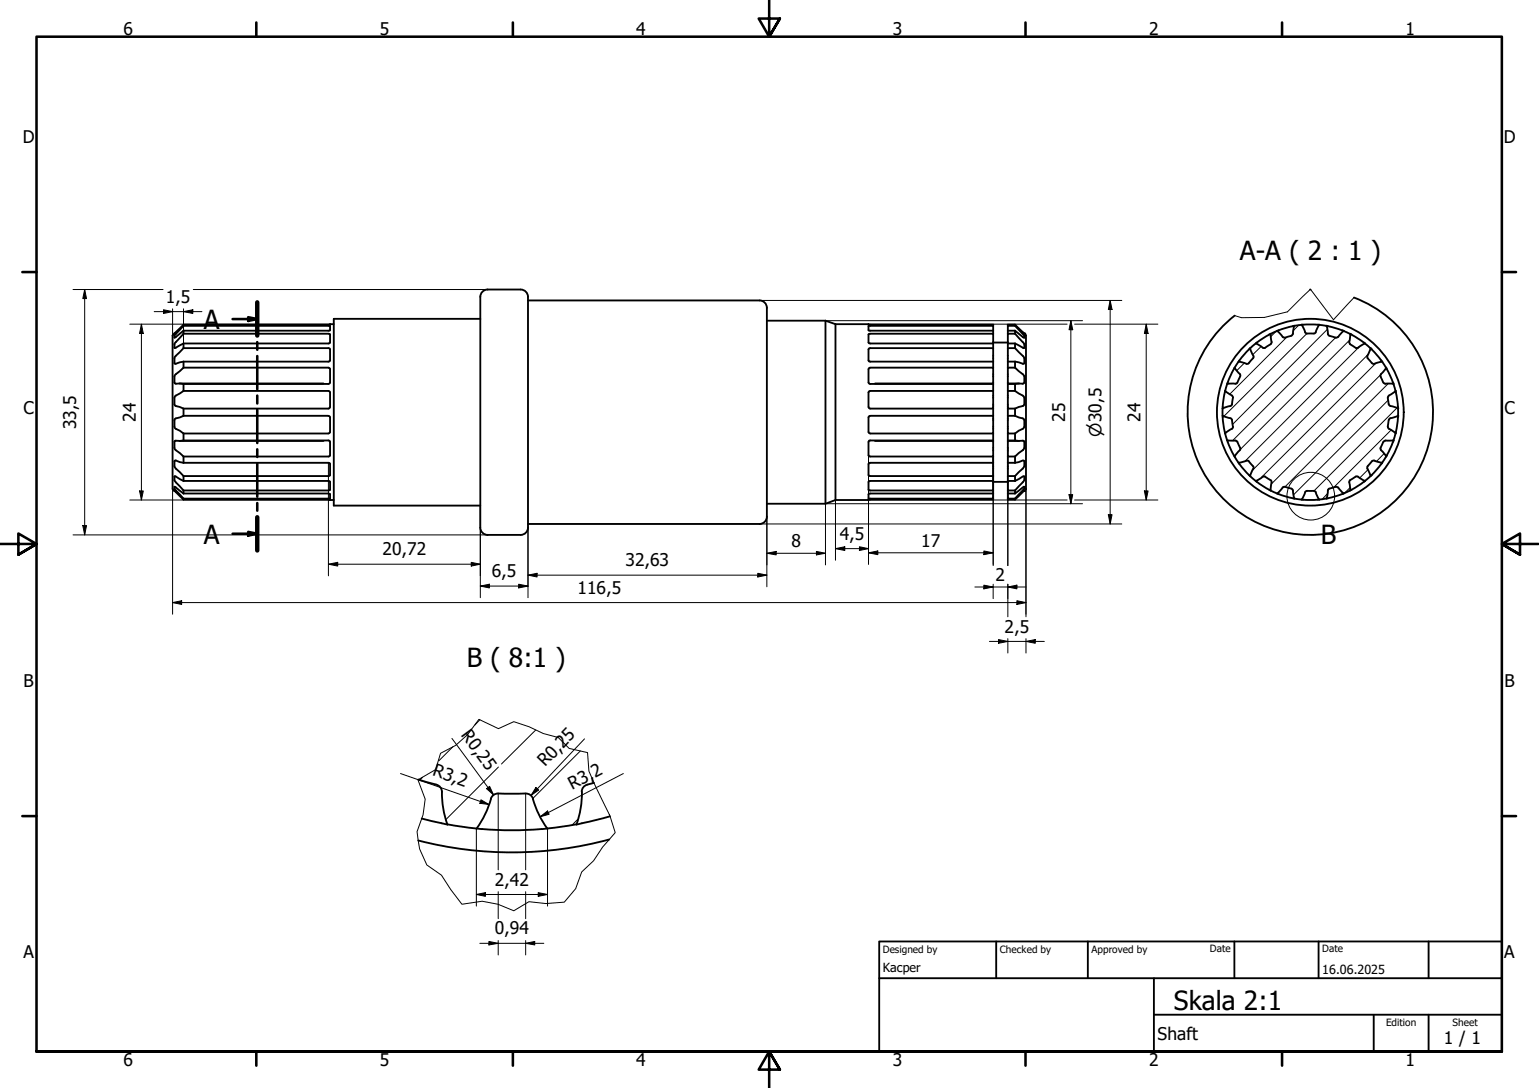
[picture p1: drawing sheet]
<svg xmlns="http://www.w3.org/2000/svg" width="420mm" height="297mm" viewBox="0 0 420 297" stroke-linecap="round" stroke-linejoin="round" font-family="sans-serif">
<!-- layer: Hatch (ISO) -->
<g fill="none" stroke="#000" stroke-width=".27">
<path d="M339.7 99.1l-2.1 2.1M344.3 94.6l-2.3 2.2M348.4 90.4l-1.5 1.5M351.3 92.1l-15.6 15.5M354.6 88.8l-1.5 1.5M356.8 91l-22.7 22.7M362.4 89.9l-25.9 25.9M364.6 92.2l-28.1 28.1M368.5 92.8l-29.9 29.9M371.1 94.7l-31.2 31.2M373.5 96.8l-31.5 31.5M375.6 99.2l-31.2 31.2"/>
<path d="M376.9 102.3l-29.9 29.9M379 109.3l-25.9 25.8M379 104.7l-28.2 28.2M379.8 117.4l-15.6 15.6M381.4 111.4l-22.7 22.6M362.5 134.7l-1.6 1.6M368.6 133.1l-1.5 1.5M373.5 128.2l-2.3 2.3M377.9 123.8l-2.1 2.2M131 196.5l-1.3 1.4M146.2 199.3l-9.3 9.3M115.4 212.2l-.8 .8"/>
<path d="M123.6 203.9l-3.8 3.8M136.1 209.4l-14.4 14.4M158.4 205l-12.9 13M157.7 223.7l-1.6 1.6"/>
</g>
<!-- layer: Visible (ISO) -->
<g fill="#000">
<circle cx="47.6" cy="91" r=".25"/>
<circle cx="279.7" cy="91" r=".25"/>
<circle cx="47.6" cy="134" r=".25"/>
<circle cx="279.7" cy="134" r=".25"/>
</g>
<g fill="none" stroke="#000" stroke-width=".51">
<path d="M133.1 79h9M133.1 79a2 2 0 0 0-2 2v63a2 2 0 0 0 2 2M142.1 79a2 2 0 0 1 2 2v63a2 2 0 0 1-2 2M357.8 79h-.1M50.1 88.6l-3 3v41.9l3 2.9M50.1 95l-2.3 2.4-.2 1.8 .2 .2 2.3-.7M50.1 91.1l-2.3 2.5-.2 1.4 2.5-1.2M50.1 88.9l-2.3 2.5-.2 .8 2.5-1.9M50.1 95h39.6l.4 .4v3l-.4 .3h-39.6M50.1 91.1h39.6l.4 .2v2.2l-.4 .3h-39.6M50.1 88.9l40 .1-.1 1.3h-39.9M50.1 88.6v.3"/>
<path d="M50.1 90.3v.8M50.1 93.8v1.2M50.1 98.7v1.7M90.1 88.5l-40 .1M90.1 88.5h1M90.1 88.5l-.1 .2M131.1 87h-40v51h40M144.1 82h63.3M207.4 82a2 2 0 0 1 2 2v57M209.4 87.6h16M225.4 87.6v49.9M225.4 87.6l2.7 .9"/>
<path d="M228.1 88.5v48M228.1 88.5h9M237.1 88.5l.1 .1M237.1 89l34-.1v1.4h-33.9zM237.1 88.5l34 .1v.3M271.1 98.7h-33.5l-.5-.3v-3l.5-.4h33.5v5.4M271.1 93.8h-33.5l-.5-.3v-2.2l.5-.2h33.5v3.9M271.1 90.3v.8M271.1 93.5h4M275.1 90.3v.8M275.1 98.7h2M275.1 93.8h2"/>
<path d="M275.1 90.3h2M277.1 95l1 1.1a2.64 2.64 0 0 1 1.6 3.1l-.2 .2-2.4-.7M277.1 95h-2v5.4M277.1 91.1l2.4 2.5 .2 .4v1h-.2l-2.4-1.2M277.1 91.1h-2v3.9M277.1 88.9l2.4 2.5 .2 .8-2.6-1.9M277.1 88.9h-2v1.4M277.1 88.6l2.6 2.4M277.1 88.6h-2v.3M277.1 88.6v.3M277.1 90.3v.8M277.1 93.8v1.2"/>
<path d="M277.1 98.7v1.7M279.6 91h.1M279.7 91l.4 .6v41.9l-.4 .5M338.1 98.8l-1.1 1.6M341.3 95l-3.2 3.7M342.1 97.8l-1.4 1.5-2.6-.5M342.2 97.2l-.1 .6M342.8 93.8l-1.5 1.3 .9 2M342.8 93.8l2 1.1M343.1 93.5l-.3 .3M344.8 94.9l.6 .1M346.9 91.2l1.8-.9 1.5 1.7"/>
<path d="M346.9 91.1l-3.8 2.4M346.9 94l-1.6 1M346.9 91.2l.3 2.2M347.1 93.4l-.2 .5M350.2 92l.6 .2M352.6 91.7l-1.8 .5M352.9 91.1l-.3 .5M352.9 89.1l-4.2 1.2M353.4 88.9l-.4 2.3M353.4 88.9l-.4 .1M355.3 88.7l-2 .3M355.3 88.7l1.3 2.3 2.1 .1"/>
<path d="M355.3 88.6l4.5 .1M359.8 88.6h.4M360.2 88.7l1.9 .3M360.2 88.7l-1.1 2.2-.4 .1M362.5 89.1l3.9 1.1M362.5 89l-.4-.1 .4 2.3M362.5 91.1l.4 .5M362.9 91.7l1.8 .5M365.2 92l-.5 .2M366.5 90.2l.3 .1M366.8 90.3l1.8 .9M366.9 90.3l-1.6 1.7"/>
<path d="M368.6 94l1.5 1M368.6 91.2l-.2 2.4 .2 .3M368.6 91.1l.4 .2M368.9 91.3l3.4 2.2M369.7 81.2a33.5 33.5 0 0 1 16.7 48.7 33.5 33.5 0 0 1-50.9 7.7 33.5 33.5 0 0 1 1.6-51.4M372.4 93.5l.3 .3M372.7 93.8l1.5 1.3-.9 2M372.7 93.8l-1.9 1.1-.6 .1M373.3 97.2l.1 .6M373.3 97.8l1.3 1.4M374.2 95l.3 .4M374.5 95.4l2.6 3"/>
<path d="M377.1 98.4l.3 .3M377.3 98.8l1.1 1.6M377.4 98.8l-2.2 .5-.6-.1M49 104.7h39.3M50.1 113.5l-2.1 .7-.4 .5 .2 2.2 2.3 1.4M50.1 106.7l-2.1 1.3-.4 .6 .2 2.1 2.3 .9M50.1 100.4l-2.1 1.8-.4 .5 .2 2 2.3 .1M50.1 113.5h39.6l.4 .4v4.1l-.4 .3h-39.6M50.1 106.7h39.6l.4 .4v4l-.4 .5h-39.6M50.1 100.4h39.6l.4 .4v3.6l-.4 .4h-39.6M50.1 104.8v1.9M50.1 111.6v1.9"/>
<path d="M50.1 118.3v2M237.2 113.7l33.9-.2v4.8h-33.5l-.5-.3zM237.2 106.9l33.9-.2v4.9h-33.5l-.5-.5zM237.2 100.5l33.9-.1v4.4h-33.5l-.5-.4zM238.9 104.7h32.2M271.1 104.8v1.9M271.1 111.6v1.9M271.1 118.3v2M275.1 104.7l2 .1M275.1 104.8v1.9M275.1 111.6v1.9M275.1 118.3v2"/>
<path d="M275.1 104.7h3.2M277.1 113.5l2.1 .7 .5 .5v1.8l-.2 .4-2.4 1.4M277.1 113.5h-2v4.8h2M277.1 106.7l2.1 1.3 .5 .6v1.8l-.2 .3-2.4 .9M277.1 106.7h-2v4.9h2M277.1 100.4l2.6 2.3v1.7l-.2 .3-2.4 .1M277.1 100.4h-2v4.3M277.1 104.8v1.9M277.1 111.6v1.9M277.1 118.3v2M333.8 113.5l2.1 .7M334.4 107.1a24.7 24.7 0 0 0 .8 13.5"/>
<path d="M334.5 106.7l1.8 1.3M335 104.8l-.6 2.3M335.2 104.4l-.2 .4M335.9 110.8l-2.1 .7M335.9 114.2l.5 .5 .2 2-2.1 1.6M336.3 108l.3 .6-.3 1.8M336.4 110.4l-.5 .4M336.8 100.8l-1.6 3.7M337.1 100.4l1.4 1.7M337.1 100.4l-.2 .4M338.5 102.1l.1 .6M338.6 102.8l-.9 1.8-2.6 .2"/>
<path d="M376.9 102.8l.7 1.7M377 102.1l-.1 .6M377.7 104.5l.5 .3M378.2 104.8h2.2l.6 1.9M378.6 100.8l1.7 3.7M378.7 100.8l-.2-.4-1.5 1.7M378.9 108.6l.2 1.8M378.9 116.5l.3 .5M379.2 110.4l.4 .4M379.2 117.1l1.8 1.2 .1-.3M379.2 108l-.3 .6M379.6 114.2l-.5 .5-.3 1.8"/>
<path d="M379.6 110.8l2.1 .7v-.4M380.4 104.4l.1 .4M381 118.3l-.6 1.9M381 106.7l-1.8 1.3M381.1 106.7v.4M381.1 107.1l.6 4M381.7 113.9l-.6 4M381.7 111.5v2M381.7 113.9v-.4l-2.1 .7M49 120.4h39.3M50.1 134.7l-2.5-1.8 .2 .7 2.3 2.5M50.1 131.3l-2.3-1.3-.2 .1 .2 1.3 2.3 2.5"/>
<path d="M50.1 126.4l-2.1-.7-.4 .2a2.48 2.48 0 0 0 1.5 3l1 1.1M50.1 120.3h-2.3l-.2 .3 .2 2.1 2.3 1.9M50.1 136.4l40 .1M50.1 134.7h39.6l.4 .2-.1 1.2h-39.9M50.1 131.3h39.6l.4 .3v2.1l-.4 .2h-39.6M50.1 126.4h39.6l.4 .3v3l-.4 .3h-39.6M50.1 120.3h39.6h.3l.1 .3v3.7l-.4 .3h-39.6M50.1 124.6v1.8M50.1 130v1.3M50.1 133.9v.8M50.1 136.1v.3M90 136.4l.1 .1"/>
<path d="M90.1 136.5h1M228.1 136.5l-2.7 1h-16M228.1 136.5h9M237.1 134.9l.5-.2h33.5v1.4h-33.9zM237.2 136.4l-.1 .1M237.2 120.3h33.9v4.3h-33.5l-.5-.3zM238.9 120.4h32.2M271.1 136.1v.3l-34 .1M271.1 130v3.9h-33.9l-.1-.2v-2.1l.5-.3h33.5M271.1 124.6v5.4h-33.5l-.5-.3v-3l.5-.3h33.5M271.1 133.9v.8M271.1 131.6h4"/>
<path d="M275.1 134.7v1.4h2M275.1 130v3.9h2M275.1 124.6v5.4h2M275.1 120.4v4.2h2M275.1 136.1v.3h2M275.1 134.7h2M275.1 133.9v.8M275.1 131.3h2M275.1 126.4h2M275.1 120.4h3.2M277.1 134.7l2.6-1.8a2.72 2.72 0 0 1-1.6 2.1l-1 1.1M277.1 131.3l2.4-1.3 .2 .1a2.67 2.67 0 0 1-1.6 2.7l-1 1.1"/>
<path d="M277.1 126.4l2.1-.7 .5 .2a2.6 2.6 0 0 1-1.6 3l-1 1.1M277.1 120.3h2.4l.2 .3v1.7l-.2 .4-2.4 1.9M277.1 120.3l-2 .1M277.1 124.6v1.8M277.1 130v1.3M277.1 133.9v.8M277.1 136.1v.3M279.6 134h.1M279.7 134l-2.6 2.4M335.1 120.2h2.2M335.2 120.6l1.6 3.7M336.9 124.3l.2 .3"/>
<path d="M337 124.6l1.1 1.7M337.3 120.3l.4 .1 .2 .6 .7 1.5-.1 .4M338.1 126.4l2.9 3.3M338.5 122.9l-1.4 1.7M340.3 125.7l-2.2 .6M340.3 125.8l.6 .1 1.2 1.4M341 129.7l.3 .3M342.1 127.3l.1 .6M342.2 128l-.9 2 1.5 1.3M342.8 131.3l.3 .3M343.1 131.5l3.8 2.4 .3-2.2M344.8 130.1l-2 1.2"/>
<path d="M344.8 130.2l.6-.1 1.5 1 .2 .6M346.9 133.9l1.8 .8M348.7 134.7l.4 .2M349.1 134.9l3.8 1.1M352.9 133.9l-.3-.5a3.5 3.5 0 0 0-2.4-.3l-1.5 1.6M353 136.1h.4M353 133.9l.4 2.2 2.3 .3h4.1M358.7 134l-2.1 .1-1.3 2.3M358.7 134l.4 .2 1.1 2.2M362.5 133.9l-.4 2.2-2.3 .3M362.5 136.1h-.4M365.2 133.1l-.5-.2-1.8 .5-.4 .5"/>
<path d="M365.3 133.1l1.6 1.6-.4 .2M366.4 134.9l-3.9 1.1M368.5 131.1l1.8-1.1 2.4 1.3M368.6 133.9l-1.8 .8M368.6 131.1l-.3 .6 .3 2.2 .4-.2M372.3 131.5l-3.4 2.2M372.7 131.3l-.3 .3M373.3 128l.9 2-1.5 1.3M373.4 127.3l-.1 .6M374.5 129.7l-.3 .3M374.6 125.9l-1.3 1.4M375.2 125.7l2.2 .6"/>
<path d="M375.2 125.8l-.6 .1M376.9 122.3l.1 .6M377 122.9l1.5 1.7 .2-.3M377.1 126.7l-2.7 3M377.4 126.4l-.3 .3M377.6 120.6l-.7 1.7M378.2 120.3l-.5 .3M378.4 124.7l-1.1 1.6M380.3 120.6l-1.7 3.7M380.5 120.2h-2.3M380.5 120.3l-.1 .3M133.1 146h9"/>
<path d="M144.1 143.1h63.3M209.4 141.1a2 2 0 0 1-2 2M114.2 212.8l4.9 1.4M119.1 214.2l1.1 .7a2.83 2.83 0 0 1 .5 2.2 24.5 24.5 0 0 0 1.5 8l-7.1-1.6M134 218.1a25.6 25.6 0 0 1-3.9 8.1M136 216.6h7.5M136 216.6l-1.3 .4-.7 1.1M143.5 216.6l1.3 .4 .7 1.1M145.5 218.1a25.6 25.6 0 0 0 3.9 8.1M158.9 216.2a25.6 25.6 0 0 1-1.5 8.9M160.3 214.2l-1.1 .7-.4 1.3M162.2 213.7l-1.9 .5"/>
<path d="M122.1 225.1l7.9 1.1M130 226.2l1.6 .2M131.6 226.3l7.5 .4 8.7-.4M149.5 226.2l-1.6 .2M157.3 225.1l-7.9 1.1M166.3 229.2a102 102 0 0 1-52.1 .3M166.5 222.9l-9.1 2.2"/>
<circle cx="357.7" cy="112.5" r="25.5"/>
</g>
<!-- layer: Break Line (ISO) -->
<path d="M357.7 79l-6.2 6.1-6.3 1.6h-6.3l-1.8-.5M357.8 79l6.2 8.3 5.7-6.1M120.3 205.7l4.1-2.2 3.2-2.9 3.1-4.2 5.4 2.5 4.2-1.9 4.2 1.4 3.8 1.9 4.1 1 3 3 5 1.2 .4 5.1 5.8 12.3 1.4 4.4-3.5 4-2.4 3.7-3.3 3-1.6 4.6-3.1 3.7-5.1 .4-4.6-.5-4.1 2.5-4.3-1.8-4.4-.9-5.5 .9-3-4-2.6-4-4-2.8-1.9-4.3-.7-4.7 1.6-4.7 .6-4.2-2-5.3 4.8-2.8z" fill="none" stroke="#000" stroke-width=".27"/>
<!-- layer: Section Line (ISO) -->
<g fill="none" stroke="#000" stroke-width=".7">
<path d="M63.5 87.1h6.7M67.8 86.6l2.4 .5-2.4 .5zM70.2 82.5v9.1M70.2 93.4v2.1M70.2 97.2v9.1M70.2 108v2.2M70.2 111.9v9.1M70.2 122.7v2.1M70.2 126.5v9.1M70.2 137.3v2.1M63.5 145.7h6.7M67.8 145.2l2.4 .5-2.4 .5z"/>
<path d="M70.2 141.2v9.1"/>
</g>
<path d="M70.2 82.5v9.1M70.2 141.2v9.1" fill="none" stroke="#000" stroke-width="1.2"/>
<path d="M67.8 86.6l2.4 .5-2.4 .5zM67.8 145.2l2.4 .5-2.4 .5z" fill="#000"/>
<!-- layer: Detail Boundary (ISO) -->
<circle cx="357.9" cy="135.5" r="6.5" fill="none" stroke="#000" stroke-width=".27"/>
<!-- layer: Border (ISO) -->
<g fill="none" stroke="#000" stroke-width=".7">
<path d="M70 6.1v3.9M140 6.1v3.9M210 0v10l-2.9-4.9h5.8l-2.9 4.9 2.9-4.9M280 6.1v3.9M350 6.1v3.9M6.1 74.3h3.9M410 74.3h3.9M0 148.5h10l-5-2.8v5.7l5-2.9-5 2.9M420 148.5h-10l5-2.8v5.7l-5-2.9 5 2.9M6.1 222.8h3.9M410 222.8h3.9M10 287.1v-277.1h400v277.1h-400h400"/>
<path d="M70 287.1v3.8M140 287.1v3.8M212.9 292l-2.9-4.9 2.9 4.9h-5.8l2.9-4.9v9.9M280 287.1v3.8M350 287.1v3.8"/>
</g>
<!-- layer: Title (ISO) -->
<path d="M240 257h170v30.1h-170zM272 257v10.1M297 257v10.1M337 257v10.1M360 257v10.1M390 257v10.1M240 267.1h170M315 277h95M315 267.1v20M375 277v10.1M390 277v10.1" fill="none" stroke="#000" stroke-width=".51"/>
<!-- layer: Dimension (ISO) -->
<g fill="none" stroke="#000" stroke-width=".27">
<path d="M19.9 79h24.6M23.1 79l.5 2.5h-1zM23.1 79v67M52.8 79h80.3M35.4 88.5h54.7M38.6 88.5l.5 2.5h-1zM38.6 88.5v48M42.1 85.1h13M44.6 84.6l2.5 .5-2.5 .5zM47.1 84.3v7.3M50.1 85.1l2.5-.5v1zM50.1 84.3v9.5"/>
<path d="M207.4 82h98.9M225.4 87.6h70.1M237.1 88.5h54.2M292.4 87.6l.5 2.4h-1.1zM292.4 87.6v49.9M293.4 88.5h22.7M303.1 82l.5 2.5h-1zM303.1 82v61.1M312.9 88.5l.5 2.5h-1zM312.9 88.5v48M35.4 136.5h54.7M38.1 134h1l-.5 2.5z"/>
<path d="M47.1 133.5v34.2M89.7 126.4v30.8M131.1 138v25.2M228.1 136.5v16.5M237.1 124.3v29.8M237.1 136.5h54.2M271.1 124.6v29.8M275.1 122.3v32.1M280.1 133.5v34.9M291.8 135.1h1.1l-.5 2.4zM293.4 136.5h22.7M295.5 137.5h-70.1v16.7"/>
<path d="M312.4 134h1l-.5 2.5zM19.9 146h113.2M22.6 143.5h1l-.5 2.5zM89.7 154l2.5-.5v1zM89.7 154h41.4M128.7 153.5l2.4 .5-2.4 .5zM141.6 159.5l2.5 .5-2.5 .5zM144.1 157l2.5-.5v1zM144.1 144v19.2M144.1 157h65.3M206.9 156.5l2.5 .5-2.5 .5zM207.4 143.1h98.9"/>
<path d="M209.4 151.1l2.5-.6v1zM209.4 141v19.2M209.4 151.1h16M222.9 150.5l2.5 .6-2.5 .4zM228.1 149.8l2.5-.5v1zM228.1 149.8h9M234.6 149.3l2.5 .5-2.5 .5zM237.1 150.9l2.5-.5v1zM237.1 150.9h34M268.6 150.4l2.5 .5-2.5 .5zM268.6 159.8l2.5 .5-2.5 .5zM271.1 159.5v3.9"/>
<path d="M275.1 159.5v8.9M302.6 140.5h1l-.5 2.6zM47.1 164.5l2.5-.5v1zM47.1 164.5h233M131.1 160l2.5-.5v1zM131.1 160h13M266.1 160.3h14M270.1 175.1h15M272.6 174.6l2.5 .5-2.5 .5zM275.1 160.3l2.5-.5v1zM275.1 174.4v3.9M277.6 164l2.5 .5-2.5 .5z"/>
<path d="M280.1 175.1l2.5-.5v1zM280.1 174.4v3.9M109.3 211.2l24.2 8.4M123.4 201.6l11.3 15.4M131.3 218.4l2.2 1.2-2.5-.3zM132.8 215.3l.9-.6 1 2.3zM136 216.6v20.9M143.5 216.6v20.9M146.3 215l.8 .7-2.1 1.5zM159.6 201.7l-14.6 15.5M170.2 211.2l-22.8 11.8M130 226.2v21.2"/>
<path d="M147.4 223l2.1-1.6 .4 .9zM149.5 226.2v21.2M130 244.2l2.5-.5v1zM130 244.2h19.5M131 257.5h17.5M133.5 257l2.5 .5-2.5 .5zM136 243.4v7.4M136 256.8v3.9M143.5 257.5l2.5-.5v1zM143.5 243.4v7.4M143.5 256.8v3.9M146.9 243.7l2.6 .5-2.6 .5z"/>
</g>
<g fill="#000">
<path d="M23.1 79l.5 2.5h-1zM38.6 88.5l.5 2.5h-1zM44.6 84.6l2.5 .5-2.5 .5zM50.1 85.1l2.5-.5v1zM292.4 87.6l.5 2.4h-1.1zM303.1 82l.5 2.5h-1zM312.9 88.5l.5 2.5h-1zM38.1 134h1l-.5 2.5zM291.8 135.1h1.1l-.5 2.4zM312.4 134h1l-.5 2.5zM22.6 143.5h1l-.5 2.5zM89.7 154l2.5-.5v1z"/>
<path d="M128.7 153.5l2.4 .5-2.4 .5zM131.1 160l2.5-.5v1zM144.1 157l2.5-.5v1zM206.9 156.5l2.5 .5-2.5 .5zM209.4 151.1l2.5-.6v1zM222.9 150.5l2.5 .6-2.5 .4zM228.1 149.8l2.5-.5v1zM234.6 149.3l2.5 .5-2.5 .5zM237.1 150.9l2.5-.5v1zM268.6 150.4l2.5 .5-2.5 .5zM275.1 160.3l2.5-.5v1zM302.6 140.5h1l-.5 2.6z"/>
<path d="M47.1 164.5l2.5-.5v1zM141.6 159.5l2.5 .5-2.5 .5zM268.6 159.8l2.5 .5-2.5 .5zM272.6 174.6l2.5 .5-2.5 .5zM277.6 164l2.5 .5-2.5 .5zM280.1 175.1l2.5-.5v1zM131.3 218.4l2.2 1.2-2.5-.3zM132.8 215.3l.9-.6 1 2.3zM146.3 215l.8 .7-2.1 1.5zM147.4 223l2.1-1.6 .4 .9zM130 244.2l2.5-.5v1zM133.5 257l2.5 .5-2.5 .5z"/>
<path d="M143.5 257.5l2.5-.5v1zM146.9 243.7l2.6 .5-2.6 .5z"/>
</g>
<g font-size="7.2">
<text x="338.5" y="71">A-A ( 2 : 1 )</text>
<text x="55.6" y="89.7">A</text>
<text x="55.6" y="148.4">A</text>
<text x="360.6" y="148.5">B</text>
<text x="127.4" y="182">B ( 8:1 )</text>
<text x="320.5" y="275.6">Skala 2:1</text>
</g>
<g font-size="4.8">
<text x="33.7" y="9.6">6</text>
<text x="103.7" y="9.6">5</text>
<text x="173.7" y="9.6">4</text>
<text x="243.7" y="9.6">3</text>
<text x="313.7" y="9.6">2</text>
<text x="383.7" y="9.6">1</text>
<text x="6.2" y="38.9">D</text>
<text x="410.5" y="38.9">D</text>
<text x="45.3" y="82.7">1,5</text>
<text x="6.4" y="113.1">C</text>
<text x="410.7" y="113.1">C</text>
<text x="20.8" y="117.2" transform="rotate(-90 20.8 117.2)">33,5</text>
<text x="37.1" y="115.2" transform="rotate(-90 37.1 115.2)">24</text>
<text x="290.8" y="115.2" transform="rotate(-90 290.8 115.2)">25</text>
<text x="311.4" y="115.2" transform="rotate(-90 311.4 115.2)">24</text>
<text x="216.1" y="149.4">8</text>
<text x="229.3" y="147.4">4,5</text>
<text x="251.5" y="149.4">17</text>
<text x="104.4" y="151.6">20,72</text>
<text x="170.8" y="154.6">32,63</text>
<text x="134.2" y="157.7">6,5</text>
<text x="271.8" y="158.7">2</text>
<text x="157.7" y="162.1">116,5</text>
<text x="274.3" y="172.8">2,5</text>
<text x="6.4" y="187.4">B</text>
<text x="410.7" y="187.4">B</text>
<text x="125.7" y="200.8" transform="rotate(54 125.7 200.8)">R0,25</text>
<text x="148.8" y="209.5" transform="rotate(-47 148.8 209.5)">R0,25</text>
<text x="117.9" y="211.6" transform="rotate(19 117.9 211.6)">R3,2</text>
<text x="156.2" y="215.8" transform="rotate(-28 156.2 215.8)">R3,2</text>
<text x="135.1" y="241.8">2,42</text>
<text x="135.1" y="255.1">0,94</text>
<text x="6.4" y="261.7">A</text>
<text x="410.7" y="261.7">A</text>
<text x="316" y="283.8">Shaft</text>
<text x="394.2" y="285">1 / 1</text>
<text x="33.7" y="290.9">6</text>
<text x="103.7" y="290.9">5</text>
<text x="173.7" y="290.9">4</text>
<text x="243.7" y="290.9">3</text>
<text x="313.7" y="290.9">2</text>
<text x="383.7" y="290.9">1</text>
</g>
<text font-size="4.6" x="300.7" y="119.2" transform="rotate(-90 300.7 119.2)">⌀30,5</text>
<g font-size="3.4">
<text x="241" y="265.4">Kacper</text>
<text x="361" y="266">16.06.2025</text>
</g>
<g font-size="2.7">
<text x="241" y="260.1">Designed by</text>
<text x="273" y="260.1">Checked by</text>
<text x="298" y="260.1">Approved by</text>
<text x="330.3" y="260">Date</text>
<text x="361" y="260">Date</text>
<text x="378.4" y="280.1">Edition</text>
<text x="396.6" y="280.1">Sheet</text>
</g>
</svg>
